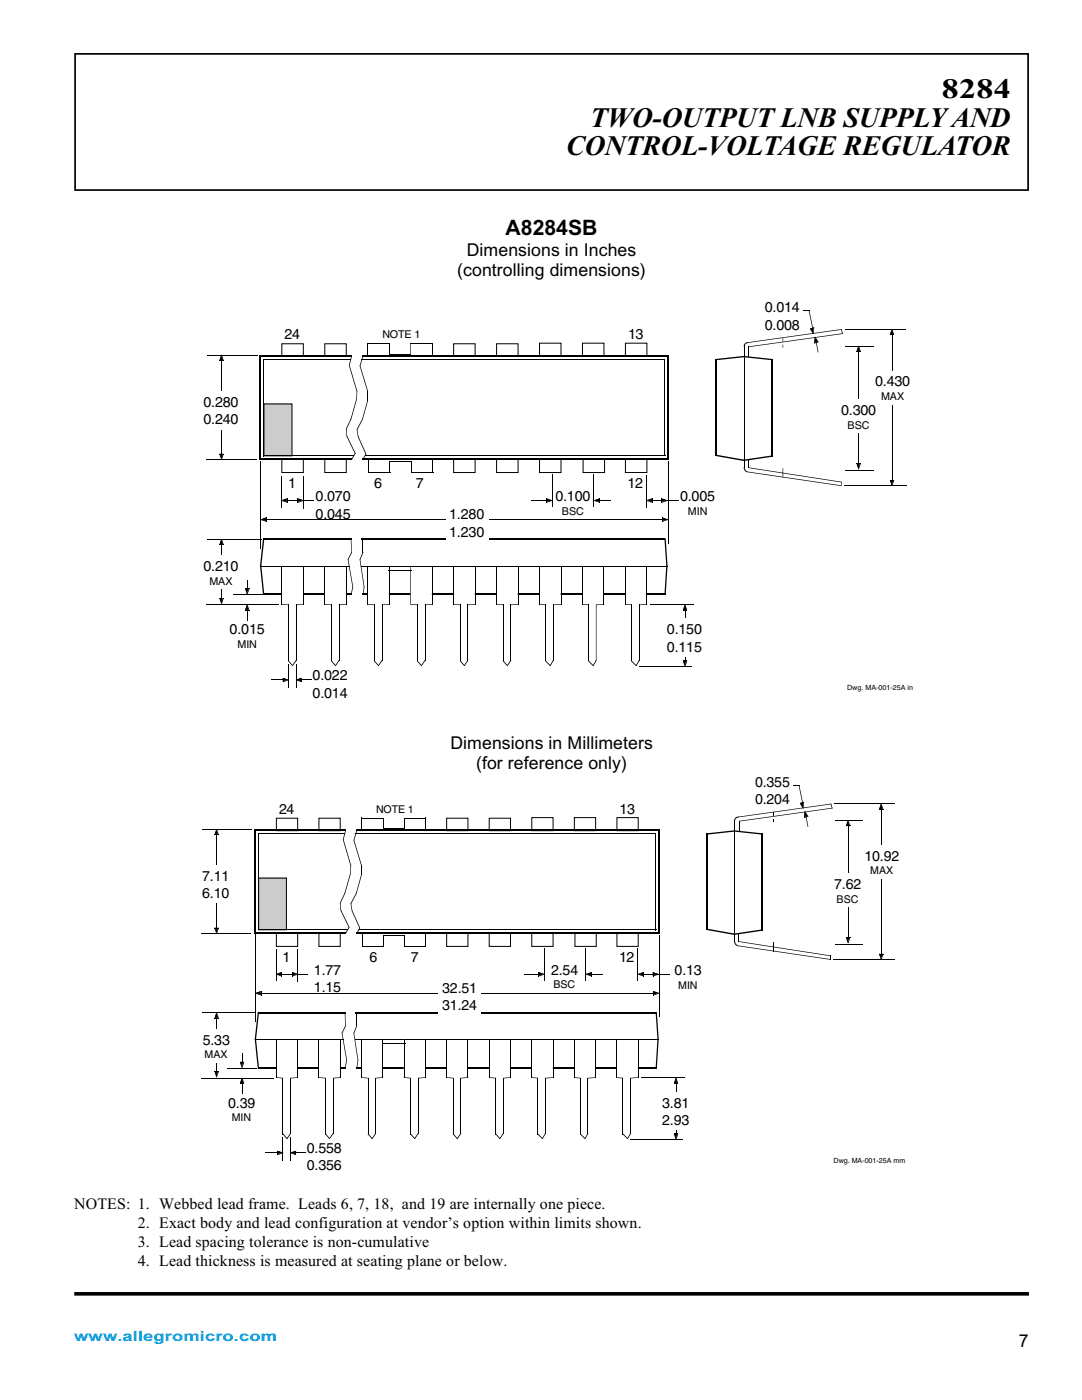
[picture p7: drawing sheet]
<svg xmlns="http://www.w3.org/2000/svg" width="216mm" height="279mm" viewBox="0 0 216 279" stroke-linecap="round" stroke-linejoin="round" font-family="sans-serif">
<path d="M15 10.8h190.1v27.1h-190.1z" fill="#fff" stroke="#000" stroke-width=".34"/>
<path d="M14.8 258.2h190.5" fill="none" stroke="#000" stroke-width=".72" stroke-linecap="butt"/>
<path d="M142.9 71.6v19.3M154 71.6v19.6" fill="none" stroke="#000" stroke-width=".24"/>
<path d="M148.5 69v24.4M149.4 69.1v2.2M168.8 69.1h5.6M171.3 70.1v22.5M168.8 93.8h5.6" fill="none" stroke="#000" stroke-width=".2"/>
<g fill="#000">
<path d="M142.8 71.6l5.7-.6v.3l-5.4 .6h-.3zM148.3 71l5.8 .6v.3l-5.8-.6zM156.2 68.8h.1v.6h-.1zM156.2 67.5h.1v.7h-.1zM160.2 62h1.3v.1h-1.3zM161.4 62h.1l.7 3.6h-.1zM161.6 65.6l.7 1zM161.6 65.6l.5-.1-.3 .2zM162 65.5l.5-.2-.4 .3zM162.3 65.3l.2 .2-.2 1.1h-.1zM162.6 67.2l.1 .2-.1 1.1h-.1zM162.6 67.2l.7 1.1z"/>
<path d="M162.8 68.3h.1l.4 2h-.1zM162.5 68.4l.4-.1-.3 .2zM162.8 68.3l.5-.1-.4 .2zM149.1 68.3l18.8-2.6v.1l-18.6 2.6zM167.8 65.7h.1l.3 .9h-.1zM149.4 69.1l18.8-2.6v.1l-18.7 2.7zM170.9 70.1h.5v.1h-.5zM171.3 69l.1 .1-.4 1.1h-.1zM171.3 70.1h.5v.1h-.5zM171.3 69h.1l.4 1.2h-.2zM142.9 90.8l5.6 .9v.3l-5.6-1zM149.1 94.1l18.7 2.8v.1l-18.7-2.8z"/>
<path d="M149.3 91.7h.1v1.7h-.1zM149.4 93.3l18.5 2.8v.2l-18.5-2.9zM148.3 91.7l5.8-.8v.3l-5.6 .8h-.2zM156.2 93.4h.1v1.1h-.1zM156.2 94.4h.1v.9h-.1zM167.8 96.1h.1v.9h-.1zM170.9 92.5h.1l.4 1.1h-.1zM170.9 92.5h.5v.1h-.5zM171.3 92.5h.5v.1h-.5zM171.6 92.5l.2 .1-.4 1h-.1z"/>
</g>
<g fill="#000">
<path d="M161.6 65.6l.7-.3-.1 1.2zM171.3 69l.3 1.1h-.7zM170.9 92.5h.7l-.3 1z"/>
<path d="M162.6 67.2l.6 1-.7 .2z" fill-rule="evenodd"/>
</g>
<path d="M167.1 79.7h8.6v6.7h-8.6z" fill-rule="evenodd" fill="#fff"/>
<path d="M149.3 68.4a.77 .77 0 0 0-.8 .7M168.7 65.8h12.1M178 66.8v29.1M148.5 93.3a.88 .88 0 0 0 .7 .9M168.4 96.9h12.4" fill="none" stroke="#000" stroke-width=".2"/>
<path d="M177.9 65.7l.4 1.1h-.7zM177.6 95.8h.7l-.4 1.1z" fill="#000"/>
<path d="M177.6 66.8h.5v.1h-.5zM177.9 65.7l.2 .1-.4 1.1h-.1zM177.9 66.8h.5v.1h-.5zM177.9 65.7h.2l.3 1.2h-.1zM177.6 95.8h.1l.4 1.2h-.2zM177.6 95.8h.5v.1h-.5zM177.9 95.8h.5v.1h-.5zM178.3 95.8l.1 .1-.3 1.1h-.2z" fill="#000"/>
<path d="M173.9 74h8.6v6.7h-8.6z" fill-rule="evenodd" fill="#fff"/>
<path d="M52.6 80.6h5.7v10.4h-5.7z" fill="#ccc"/>
<g fill="none" stroke="#000" stroke-width=".2">
<path d="M52.7 71.6v19.4M52.7 71.7h17.3M56.2 68.6h4.3v2.5h-4.3zM64.8 68.6h4.3v2.5h-4.3zM72.1 71.7h60.6M107.7 68.5h4.2v2.6h-4.2zM116.2 68.5h4.3v2.6h-4.3zM124.8 68.5h4.3v2.6h-4.3zM132.7 71.8v19.2M52 92v17.5M52.6 91h18M52.7 80.6h5.6v10.4h-5.6z"/>
<path d="M56.2 95v6.3M56.2 91.7h4.3v2.6h-4.3zM60.5 95v6.5M64.8 91.7h4.3v2.6h-4.3zM72.8 91h59.9M107.7 91.7h4.2v2.6h-4.2zM110.2 94.6v6.5M116.3 91.7h4.3v2.6h-4.3zM118.5 94.6v6.5M124.8 91.7h4.3v2.6h-4.3zM133.4 92.1v16.4M41.3 107.6h10.8"/>
<path d="M46.4 118.7h6M52 113h17.9M72 113h61.2M41.2 120.7h14.5M127.6 133h10.5M129.7 120.6h8.7"/>
</g>
<path d="M51.8 71h18.4M51.9 70.9v20.8M72.2 71h61.2M133.3 70.9v20.8M51.8 91.6h18.4M72.4 91.6h61M52.5 107.6h17.6M52.5 118.6h17.6M72.1 107.6h60.6M72.2 118.6h60.6" fill="none" stroke="#000" stroke-width=".24"/>
<path d="M51.9 112.8h.2l.6 6h-.2zM52.5 107.5h.2v.2l-.6 5.3h-.2zM132.6 107.5h.2l.4 5.4h-.2zM133 112.8h.2v.2l-.4 5.8h-.2z" fill="#000"/>
<path d="M56.2 112.9h4.3v7.6l-1.5 .2v11l-.7 1.1-.8-1v-11.1l-1.3-.2z" fill-rule="evenodd" fill="#fff"/>
<path d="M56.2 113h4.4M56.2 112.9v7.8M60.5 112.9v7.8M57.5 120.7v11.3M59.1 120.7v11.1" fill="none" stroke="#000" stroke-width=".2"/>
<path d="M60.5 112.9l.1 .1zM56.2 120.5l1.4 .2v.1l-1.4-.1zM57.5 131.8l.9 1.1zM59 131.7l.2 .1-.9 1.1zM59 120.7l1.6-.2v.2l-1.4 .1z" fill="#000"/>
<path d="M107.6 112.9h4.3v7.6l-1.6 .2v11l-.6 1.1-.9-1v-11.1l-1.2-.2z" fill-rule="evenodd" fill="#fff"/>
<path d="M107.6 113h4.4M107.7 112.9v7.8M111.9 112.9v7.8M108.8 120.7v11.3M110.4 120.7v11.1" fill="none" stroke="#000" stroke-width=".2"/>
<path d="M111.9 112.9l.1 .1zM107.6 120.5l1.3 .2v.1l-1.3-.1zM108.8 131.8l1.1 1.1zM110.3 131.7l.2 .1-.8 1.1zM110.3 120.7l1.7-.2v.2l-1.5 .1z" fill="#000"/>
<path d="M116.2 112.9h4.3v7.6l-1.6 .2v11l-.6 1.1-.9-1v-11.1l-1.2-.2z" fill-rule="evenodd" fill="#fff"/>
<path d="M116.2 113h4.4M116.2 112.9v7.8M120.5 112.9v7.8M117.4 120.7v11.3M119 120.7v11.1" fill="none" stroke="#000" stroke-width=".2"/>
<path d="M120.5 112.9l.1 .1zM116.2 120.5l1.3 .2v.1l-1.3-.1zM117.4 131.8l1 1.1zM118.9 131.7l.1 .1-.7 1.1zM118.9 120.7l1.7-.2v.2l-1.6 .1z" fill="#000"/>
<path d="M73.3 112.9h4.3v7.6l-1.4 .2v11l-.7 1.1-.9-1v-11.1l-1.3-.2z" fill-rule="evenodd" fill="#fff"/>
<path d="M73.3 113h4.4M73.4 112.9v7.8M77.7 112.9v7.8M74.7 120.7v11.3M76.2 120.7v11.1" fill="none" stroke="#000" stroke-width=".2"/>
<path d="M77.6 112.9l.1 .1zM73.3 120.5l1.4 .2v.1l-1.4-.1zM74.6 131.8l1 1.1zM76.2 131.7l.1 .1-.8 1.1zM76.2 120.7l1.5-.2v.2l-1.4 .1z" fill="#000"/>
<path d="M64.7 112.9h4.3v7.6l-1.4 .2v11l-.7 1.1-.8-1v-11.1l-1.4-.2z" fill-rule="evenodd" fill="#fff"/>
<path d="M64.7 113h4.5M64.8 112.9v7.8M69.1 112.9v7.8M66.1 120.7v11.3M67.7 120.7v11.1" fill="none" stroke="#000" stroke-width=".2"/>
<path d="M69 112.9l.2 .1zM64.7 120.5l1.5 .2v.1l-1.5-.1zM66.1 131.8l.9 1.1zM67.6 131.7l.1 .1-.8 1.1zM67.6 120.7l1.6-.2v.2l-1.5 .1z" fill="#000"/>
<path d="M99 112.9h4.3v7.6l-1.4 .2v11l-.7 1.1-.9-1v-11.1l-1.3-.2z" fill-rule="evenodd" fill="#fff"/>
<path d="M99 113h4.4M99.1 112.9v7.8M103.4 112.9v7.8M100.4 120.7v11.3M101.9 120.7v11.1" fill="none" stroke="#000" stroke-width=".2"/>
<path d="M103.3 112.9l.1 .1zM99 120.5l1.5 .2v.1l-1.5-.1zM100.3 131.8l1 1.1zM101.9 131.7l.1 .1-.8 1.1zM101.9 120.7l1.5-.2v.2l-1.4 .1z" fill="#000"/>
<path d="M81.9 112.9h4.3v7.6l-1.5 .2v11l-.7 1.1-.8-1v-11.1l-1.3-.2z" fill-rule="evenodd" fill="#fff"/>
<path d="M77.5 113.8h4.7M81.9 113h4.4M81.9 112.9v7.8M86.2 112.9v7.8M83.3 120.7v11.3M84.8 120.7v11.1" fill="none" stroke="#000" stroke-width=".2"/>
<path d="M86.2 112.9l.1 .1zM81.9 120.5l1.4 .2v.1l-1.4-.1zM83.2 131.8l.9 1.1zM84.7 131.7l.2 .1-.9 1.1zM84.7 120.7l1.6-.2v.2l-1.4 .1z" fill="#000"/>
<path d="M124.7 112.9h4.3v7.6l-1.5 .2v11l-.6 1.1-1-1v-11.1l-1.2-.2z" fill-rule="evenodd" fill="#fff"/>
<path d="M124.7 113h4.4M124.8 112.9v7.8M129.1 112.9v7.8M57.5 132.7v4.6M59.1 132.7v4.6M126 120.7v11.3M127.5 120.7v11.1" fill="none" stroke="#000" stroke-width=".2"/>
<path d="M129 112.9l.1 .1zM124.7 120.5l1.3 .2v.1l-1.3-.1zM125.9 131.8l1.1 1.1zM127.5 131.7l.1 .1-.7 1.1zM127.5 120.7l1.6-.2v.2l-1.5 .1z" fill="#000"/>
<path d="M124.7 94.4h4.7v4.1h-4.7z" fill-rule="evenodd" fill="#fff"/>
<g fill="none" stroke="#000" stroke-width=".2">
<path d="M41.3 70.9h10M44.2 71.9v18.8M41.2 91.7h10M57.3 99.9h2.2M60.6 99.9h2M129 94.7v6.6M130.1 99.9h2M132.8 99.9h2.6M44.2 108.6v10.9M49.3 121.7v2.2M54 135.7h2.5M60.1 135.7h2.1"/>
<path d="M136.7 121.7v10.3"/>
</g>
<g fill="#000">
<path d="M44.2 70.8l.3 1.1h-.7zM43.8 90.6h.7l-.3 1zM56.2 99.8l1.1-.3v.7zM59.4 99.5l1.1 .3-1.1 .4zM129 99.8l1.1-.3v.7zM132 99.5l1.1 .3-1.1 .4zM44.2 107.6l.3 1h-.7zM48.9 117.4h.7l-.3 1.1zM43.8 119.3h.7l-.3 1.1zM49.3 120.7l.3 1h-.7zM56.4 135.3l1.1 .3-1.1 .4zM59 135.6l1.1-.3v.7z"/>
<path d="M136.6 120.7l.4 1h-.7zM136.3 131.8h.7l-.4 1.1z"/>
</g>
<g fill="#000">
<path d="M43.8 71.9h.5v.1h-.5zM44.2 70.8l.1 .1-.4 1.1h-.1zM44.2 71.9h.4v.1h-.4zM44.2 70.8h.1l.3 1.2h-.1zM43.8 90.6h.1l.4 1.1h-.1zM43.8 90.6h.5v.1h-.5zM44.2 90.6h.4v.1h-.4zM44.5 90.6l.1 .1-.3 1h-.1zM56.2 99.8l1.2 .4v.1l-1.2-.3zM57.3 99.8h.1v.5h-.1zM57.3 99.5h.1v.5h-.1zM56.2 99.8l1.2-.3v.1l-1.1 .4z"/>
<path d="M59.4 99.8h.1v.5h-.1zM59.4 99.5h.1v.5h-.1zM59.4 99.5l1.2 .3v.2l-1.2-.4zM59.4 100.2l1.2-.4v.2l-1.1 .3zM129 99.8l1.2 .4v.1l-1.2-.3zM130.1 99.8h.1v.5h-.1zM130.1 99.5h.1v.5h-.1zM129 99.8l1.2-.3v.1l-1.1 .4zM132 99.8h.1v.5h-.1zM132 99.5h.1v.5h-.1zM132 99.5l1.2 .3v.2l-1.2-.4zM132 100.2l1.2-.4v.2l-1.1 .3z"/>
<path d="M43.8 108.6h.5v.2h-.5zM43.8 119.3h.1l.4 1.2h-.1zM43.8 119.3h.5v.2h-.5zM44.2 107.6l.1 .1-.4 1.1h-.1zM44.2 108.6h.4v.2h-.4zM44.2 107.6h.1l.3 1.2h-.1zM44.2 119.3h.4v.2h-.4zM44.5 119.3l.1 .2-.3 1h-.1zM48.9 117.4h.1l.4 1.2h-.1zM48.9 117.4h.5v.2h-.5zM49.3 115.8h.1v1.8h-.1zM49.3 117.4h.5v.2h-.5z"/>
<path d="M49.6 117.4l.2 .2-.4 1h-.1zM48.9 121.7h.5v.1h-.5zM49.3 120.7l.1 .1-.4 1h-.1zM49.3 121.7h.5v.1h-.5zM49.3 120.7h.1l.4 1.1h-.2zM56.4 135.3l1.2 .3v.2l-1.2-.4zM56.4 135.3h.1v.5h-.1zM56.4 135.6h.1v.5h-.1zM56.4 136l1.2-.4v.2l-1.1 .3zM59 135.6l1.2 .4v.1l-1.2-.3zM60.1 135.6h.1v.5h-.1zM60.1 135.3h.1v.5h-.1z"/>
<path d="M59 135.6l1.2-.3v.1l-1 .4zM136.3 121.7h.5v.1h-.5zM136.3 131.8h.1l.4 1.2h-.2zM136.3 131.8h.5v.2h-.5zM136.6 120.7l.2 .1-.4 1h-.1zM136.6 121.7h.5v.1h-.5zM136.6 120.7h.2l.3 1.1h-.1zM136.6 131.8h.5v.2h-.5zM137 131.8l.1 .2-.3 1h-.2z"/>
</g>
<g fill="#fff">
<path d="M39.9 78.1h8.5v7.6h-8.5z" fill-rule="evenodd"/>
<path d="M39.9 110.9h8.5v6.7h-8.5z" fill-rule="evenodd"/>
<path d="M132.4 123.5h8.5v7.6h-8.5z" fill-rule="evenodd"/>
</g>
<path d="M106.1 99.9h3M119.6 99.9h2.3M53.1 103.7h79.1" fill="none" stroke="#000" stroke-width=".2"/>
<path d="M109 99.5l1.1 .3-1.1 .4zM118.5 99.8l1.1-.3v.7zM52 103.6l1.1-.3v.7zM132.1 103.3l1.1 .3-1.1 .4z" fill="#000"/>
<g fill="#000">
<path d="M109 99.5l1.2 .3v.2l-1.2-.4zM109 99.5h.1v.5h-.1zM109 99.8h.1v.5h-.1zM109 100.2l1.2-.4v.2l-1.1 .3zM118.5 99.8l1.2 .4v.1l-1.2-.3zM119.6 99.8h.1v.5h-.1zM119.6 99.5h.1v.5h-.1zM118.5 99.8l1.2-.3v.1l-1 .4zM52 103.6l1.2 .4v.1l-1.2-.3zM53.1 103.6h.1v.5h-.1zM53.1 103.3h.1v.5h-.1zM52 103.6l1.2-.3v.1l-1.1 .4z"/>
<path d="M132.1 103.6h.1v.5h-.1zM132.1 103.3h.1v.5h-.1zM132.1 103.3l1.2 .3v.2l-1.2-.4zM132.1 104l1.2-.4v.2l-1.1 .3z"/>
</g>
<path d="M88.9 100.6h8.6v7.6h-8.6z" fill-rule="evenodd" fill="#fff"/>
<path d="M90.5 68.6h4.3v2.5h-4.3zM99.1 68.6h4.3v2.5h-4.3zM90.5 91.7h4.3v2.6h-4.3zM99.1 91.7h4.3v2.6h-4.3z" fill="none" stroke="#000" stroke-width=".2"/>
<path d="M90.5 112.9h4.2v7.6l-1.4 .2v11l-.7 1.1-.8-1v-11.1l-1.3-.2z" fill-rule="evenodd" fill="#fff"/>
<g fill="none" stroke="#000" stroke-width=".2">
<path d="M73.3 68.6h4.5M73.3 71.1h13M73.4 68.5v2.7M77.7 70.7h4.3M77.8 68.5v2.3M81.9 68.6h4.4M81.9 68.5v2.3M86.2 68.5v2.7M73.4 94.3h4.4M73.4 91.7h13M73.5 91.6v2.8M77.7 92.2h4.4"/>
<path d="M77.8 92.1v2.3M82 94.3h4.4M82.1 92.1v2.3M86.4 91.6v2.8M72.4 107.6v2.7M90.5 113h4.4M90.5 112.9v7.8M94.8 112.9v7.8M91.8 120.7v11.3M93.4 120.7v11.1M146.6 163.7v24.3M147.5 163.8v2.2"/>
<path d="M166.7 163.8h5.5M169.2 164.8v22.4M166.7 188.4h5.5"/>
</g>
<g fill="#000">
<path d="M69.6 72.8h.1l1.6 5.4h-.1zM70.1 71l.1 .2-.5 1.7h-.1zM71.1 79.7l.1 .1-1.1 3.9h-.1zM71.2 78.1l.1 .1-.1 1.6h-.1zM71.8 72.9h.1l1.5 5.3h-.1zM72.4 71l.1 .2-.6 1.9h-.1zM73.3 78.1h.1v1.9h-.1zM73.3 79.8l.1 .2-1 3.8h-.2zM86.2 71l.1 .2zM69 85.6h.2l.1 1.5h-.1zM69.2 87h.1l1.6 3.6h-.1zM70 83.5l.1 .2-.9 2h-.2z"/>
<path d="M70.8 90.4l.1 .2-.8 1.1zM71.2 85.7h.1l.2 1.5h-.1zM71.4 87.1h.1l1.6 3.6h-.1zM72.2 83.7l.2 .1-1.1 2h-.1zM73 90.6l.1 .1-.7 1zM86.3 91.6l.1 .1zM69.4 111.6h.1l1 5.6h-.2zM70 107.6h.1l.1 2.7h-.1zM70.1 110.2l.1 .1-.7 1.4h-.1zM70.3 117.1l.2 .1-.4 1.6h-.1zM71.8 111.6h.1l.8 5.6h-.1zM72.4 110.2l.1 .1-.6 1.4h-.1z"/>
<path d="M72.6 117.1l.1 .1-.2 1.6h-.1zM94.7 112.9l.2 .1zM90.5 120.5l1.4 .2v.1l-1.4-.1zM91.8 131.8l.9 1.1zM93.3 131.7l.1 .1-.8 1.1zM93.3 120.7l1.6-.2v.2l-1.5 .1zM158.2 156.7h1.3v.1h-1.3zM159.4 156.7h.1l.7 3.6h-.1zM141 166.3l5.6-.6v.3l-5.4 .6h-.2zM146.4 165.7l5.8 .6v.3l-5.8-.6zM154.2 163.5h.1v.6h-.1zM154.2 162.2h.1v.7h-.1z"/>
<path d="M159.6 160.3l.7 1zM159.6 160.3l.5-.1-.4 .2zM160 160.2l.4-.2-.3 .3zM160.3 160l.1 .2-.1 1.1h-.1zM160.6 161.9l.1 .2-.1 1.1h-.2zM160.6 161.9l.7 1.1zM160.8 163h.1l.4 2h-.1zM160.4 163.1l.5-.1-.3 .2zM160.8 163l.5-.1-.4 .2zM147.2 163l18.7-2.6v.1l-18.5 2.6zM165.8 160.4h.1l.2 .9h-.1zM147.5 163.8l18.6-2.6v.1l-18.5 2.6z"/>
<path d="M168.8 164.8h.5v.1h-.5zM169.2 163.7l.1 .1-.4 1.1h-.1zM169.2 164.8h.4v.1h-.4zM169.2 163.7h.1l.3 1.2h-.1zM141.1 185.4l5.5 .9v.3l-5.5-1zM147.2 188.7l18.6 2.7v.1l-18.6-2.7zM147.4 186.3h.1v1.7h-.1zM147.5 187.9l18.4 2.8v.1l-18.4-2.8zM146.4 186.3l5.8-.8v.2l-5.6 .9h-.2zM154.2 188h.1v1.1h-.1zM154.2 188.9h.1v1h-.1zM165.8 190.7h.1v.8h-.1z"/>
<path d="M168.8 187h.1l.4 1.2h-.1zM168.8 187h.5v.2h-.5zM169.2 187h.4v.2h-.4zM169.5 187l.1 .2-.3 1h-.1z"/>
</g>
<path d="M141.1 166.3v19.2M152.1 166.3v19.4" fill="none" stroke="#000" stroke-width=".24"/>
<path d="M159.6 160.3l.7-.3-.1 1.2zM160.6 161.9l.6 1-.8 .2zM169.2 163.7l.3 1.1h-.7zM168.8 187h.7l-.3 1.1z" fill="#000"/>
<path d="M165.8 174.4h6.9v6.6h-6.9z" fill-rule="evenodd" fill="#fff"/>
<path d="M147.3 163.1a.77 .77 0 0 0-.7 .7M166.6 160.5h12M175.8 161.5v29M146.6 187.9a.87 .87 0 0 0 .6 .8M166.3 191.5h12.3" fill="none" stroke="#000" stroke-width=".2"/>
<path d="M175.8 160.4l.3 1.1h-.7zM175.4 190.4h.7l-.3 1z" fill="#000"/>
<path d="M175.4 161.5h.5v.1h-.5zM175.8 160.4l.1 .1-.4 1.1h-.1zM175.8 161.5h.5v.1h-.5zM175.8 160.4h.1l.4 1.2h-.2zM175.4 190.4h.1l.4 1.1h-.1zM175.4 190.4h.5v.1h-.5zM175.8 190.4h.5v.1h-.5zM176.1 190.4l.2 .1-.4 1h-.1z" fill="#000"/>
<path d="M171.8 168.7h8.5v6.6h-8.5z" fill-rule="evenodd" fill="#fff"/>
<path d="M51.6 175.2h5.6v10.4h-5.6z" fill="#ccc"/>
<g fill="none" stroke="#000" stroke-width=".2">
<path d="M51.6 175.3h5.6v10.3h-5.6zM51.6 166.3v19.3M51.7 166.4h17.1M55.1 163.3h4.3v2.5h-4.3zM63.6 163.3h4.3v2.5h-4.3zM70.9 166.4h60.1M106.1 163.2h4.3v2.6h-4.3zM114.6 163.2h4.3v2.6h-4.3zM123.1 163.2h4.2v2.6h-4.2zM130.9 166.4v19.2M50.9 186.6v17.4M51.6 185.6h17.8"/>
<path d="M55.1 186.3h4.3v2.6h-4.3zM55.1 189.5v6.3M59.4 189.5v6.5M63.6 186.3h4.3v2.6h-4.3zM71.6 185.6h59.4M106.1 186.3h4.3v2.6h-4.3zM108.6 189.2v6.5M114.7 186.3h4.3v2.6h-4.3zM116.9 189.2v6.5M123.1 186.3h4.2v2.6h-4.2zM131.6 186.7v16.3M40.2 215.2h14.4"/>
<path d="M40.3 202.1h10.8M45.4 213.2h5.9M51 207.5h17.7M70.8 207.5h60.6M128 215h8.6M125.9 227.4h10.4"/>
</g>
<path d="M50.7 165.7h18.3M50.8 165.6v20.7M71 165.7h60.7M131.5 165.6v20.7M50.7 186.2h18.3M71.1 186.2h60.6M51.4 202.1h17.5M51.4 213.1h17.5M70.9 202.1h60.1M71 213.1h60.1" fill="none" stroke="#000" stroke-width=".24"/>
<path d="M50.8 207.3h.3l.6 5.9h-.3zM51.4 202h.3v.2l-.6 5.3h-.3zM130.8 202h.3l.3 5.4h-.2zM131.2 207.3h.2v.2l-.3 5.7h-.3z" fill="#000"/>
<path d="M55.1 207.4h4.2v7.6l-1.4 .1v11l-.7 1.1-.8-1v-11.1l-1.3-.1z" fill-rule="evenodd" fill="#fff"/>
<path d="M55.1 207.5h4.4M55.1 207.4v7.7M56.4 215.1v11.3M58 215.1v11.1M59.4 207.4v7.7" fill="none" stroke="#000" stroke-width=".2"/>
<path d="M55.1 215l1.4 .1v.1l-1.4-.1zM57.9 215.1l1.6-.1v.1l-1.5 .1zM59.3 207.4l.2 .1zM56.4 226.2l.9 1.1zM57.9 226.1l.1 .1-.8 1.1z" fill="#000"/>
<path d="M106.1 207.4h4.2v7.6l-1.5 .1v11l-.6 1.1-1-1v-11.1l-1.1-.1z" fill-rule="evenodd" fill="#fff"/>
<path d="M106.1 207.5h4.3M106.1 207.4v7.7M107.3 215.1v11.3M108.8 215.1v11.1M110.4 207.4v7.7" fill="none" stroke="#000" stroke-width=".2"/>
<path d="M106.1 215l1.3 .1v.1l-1.3-.1zM108.8 215.1l1.6-.1v.1l-1.5 .1zM110.3 207.4l.1 .1zM107.2 226.2l1.1 1.1zM108.8 226.1l.1 .1-.7 1.1z" fill="#000"/>
<path d="M114.6 207.4h4.2v7.6l-1.5 .1v11l-.6 1.1-1-1v-11.1l-1.1-.1z" fill-rule="evenodd" fill="#fff"/>
<path d="M114.6 207.5h4.3M114.6 207.4v7.7M115.8 215.1v11.3M117.3 215.1v11.1M118.9 207.4v7.7" fill="none" stroke="#000" stroke-width=".2"/>
<path d="M114.6 215l1.2 .1v.1l-1.2-.1zM117.3 215.1l1.6-.1v.1l-1.5 .1zM118.8 207.4l.1 .1zM115.7 226.2l1.1 1.1zM117.3 226.1l.1 .1-.7 1.1z" fill="#000"/>
<path d="M72.1 207.4h4.2v7.6l-1.4 .1v11l-.7 1.1-.8-1v-11.1l-1.3-.1z" fill-rule="evenodd" fill="#fff"/>
<path d="M72.1 207.5h4.3M72.1 207.4v7.7M73.4 215.1v11.3M75 215.1v11.1M76.4 207.4v7.7" fill="none" stroke="#000" stroke-width=".2"/>
<path d="M72.1 215l1.4 .1v.1l-1.4-.1zM74.9 215.1l1.5-.1v.1l-1.4 .1zM76.3 207.4l.1 .1zM73.4 226.2l.9 1.1zM74.9 226.1l.1 .1-.8 1.1z" fill="#000"/>
<path d="M63.6 207.4h4.2v7.6l-1.4 .1v11l-.7 1.1-.8-1v-11.1l-1.3-.1z" fill-rule="evenodd" fill="#fff"/>
<path d="M63.6 207.5h4.3M63.6 207.4v7.7M64.9 215.1v11.3M66.5 215.1v11.1M67.9 207.4v7.7" fill="none" stroke="#000" stroke-width=".2"/>
<path d="M63.6 215l1.4 .1v.1l-1.4-.1zM66.4 215.1l1.5-.1v.1l-1.4 .1zM67.8 207.4l.1 .1zM64.9 226.2l.9 1.1zM66.4 226.1l.1 .1-.8 1.1z" fill="#000"/>
<path d="M97.6 207.4h4.2v7.6l-1.4 .1v11l-.7 1.1-.8-1v-11.1l-1.3-.1z" fill-rule="evenodd" fill="#fff"/>
<path d="M97.6 207.5h4.3M97.6 207.4v7.7M98.9 215.1v11.3M100.5 215.1v11.1M101.9 207.4v7.7" fill="none" stroke="#000" stroke-width=".2"/>
<path d="M97.6 215l1.4 .1v.1l-1.4-.1zM100.4 215.1l1.5-.1v.1l-1.4 .1zM101.8 207.4l.1 .1zM98.9 226.2l.9 1.1zM100.4 226.1l.1 .1-.8 1.1z" fill="#000"/>
<path d="M80.6 207.4h4.2v7.6l-1.4 .1v11l-.7 1.1-.8-1v-11.1l-1.3-.1z" fill-rule="evenodd" fill="#fff"/>
<path d="M76.2 208.3h4.7M80.6 207.5h4.3M80.6 207.4v7.7M81.9 215.1v11.3M83.5 215.1v11.1M84.9 207.4v7.7" fill="none" stroke="#000" stroke-width=".2"/>
<path d="M80.6 215l1.4 .1v.1l-1.4-.1zM83.4 215.1l1.5-.1v.1l-1.4 .1zM84.8 207.4l.1 .1zM81.9 226.2l.9 1.1zM83.4 226.1l.1 .1-.8 1.1z" fill="#000"/>
<path d="M123 207.4h4.3v7.6l-1.5 .1v11l-.6 1.1-1-1v-11.1l-1.2-.1z" fill-rule="evenodd" fill="#fff"/>
<path d="M123 207.5h4.4M123.1 207.4v7.7M124.3 215.1v11.3M125.8 215.1v11.1M127.4 207.4v7.7M56.4 227.1v4.6M58 227.1v4.6" fill="none" stroke="#000" stroke-width=".2"/>
<path d="M123 215l1.3 .1v.1l-1.3-.1zM125.8 215.1l1.6-.1v.1l-1.5 .1zM127.3 207.4l.1 .1zM124.2 226.2l1.1 1.1zM125.8 226.1l.1 .1-.7 1.1z" fill="#000"/>
<path d="M123 188.9h4.6v4.2h-4.6z" fill-rule="evenodd" fill="#fff"/>
<g fill="none" stroke="#000" stroke-width=".2">
<path d="M40.3 165.5h10M43.2 166.6v18.7M40.2 186.3h9.9M56.2 194.4h2.2M59.5 194.4h2M127.2 189.3v6.5M128.4 194.4h2M131.1 194.4h2.6M43.2 203.1v10.8M48.3 216.2v2.1M134.9 216.2v10.2M53 230.1h2.4"/>
<path d="M59 230.1h2.1"/>
</g>
<g fill="#000">
<path d="M43.2 165.5l.3 1.1h-.7zM42.8 185.1h.7l-.3 1.1zM55.1 194.4l1.1-.4v.7zM58.3 194l1 .4-1 .3zM127.3 194.4l1.1-.4v.7zM130.2 194l1.1 .4-1.1 .3zM43.2 202.1l.3 1h-.7zM42.8 213.8h.7l-.3 1.1zM47.9 211.9h.7l-.4 1.1zM48.2 215.1l.4 1.1h-.7zM134.8 215.1l.4 1.1h-.7zM55.3 229.7l1.1 .3-1.1 .4z"/>
<path d="M57.9 230l1.1-.3v.7zM134.5 226.2h.7l-.4 1.1z"/>
</g>
<g fill="#000">
<path d="M42.8 166.6h.5v.1h-.5zM43.2 165.5l.1 .1-.4 1.1h-.1zM43.2 166.6h.4v.1h-.4zM43.2 165.5h.1l.3 1.2h-.1zM42.8 185.1h.1l.4 1.2h-.1zM42.8 185.1h.5v.2h-.5zM43.2 185.1h.4v.2h-.4zM43.5 185.1l.1 .2-.3 1h-.1zM55.1 194.4l1.2 .3v.2l-1.2-.4zM56.2 194.4h.1v.5h-.1zM56.2 194h.1v.5h-.1zM55.1 194.4l1.2-.4v.1l-1.1 .4z"/>
<path d="M58.3 194.4h.1v.5h-.1zM58.3 194h.1v.5h-.1zM58.3 194l1.2 .4v.1l-1.2-.4zM58.3 194.7l1.2-.3v.1l-1.1 .4zM127.3 194.4l1.2 .3v.2l-1.2-.4zM128.4 194.4h.1v.5h-.1zM128.4 194h.1v.5h-.1zM127.3 194.4l1.2-.4v.1l-1.1 .4zM130.2 194.4h.2v.5h-.2zM130.2 194h.2v.5h-.2zM130.2 194l1.2 .4v.1l-1.2-.4zM130.2 194.7l1.2-.3v.1l-1 .4z"/>
<path d="M42.8 203.1h.5v.2h-.5zM42.8 213.8h.1l.4 1.2h-.1zM42.8 213.8h.5v.1h-.5zM43.2 202.1l.1 .1-.4 1.1h-.1zM43.2 203.1h.4v.2h-.4zM43.2 202.1h.1l.3 1.2h-.1zM43.2 213.8h.4v.1h-.4zM43.5 213.8l.1 .1-.3 1.1h-.1zM47.9 211.9h.1l.4 1.2h-.2zM47.9 211.9h.5v.1h-.5zM47.9 216.2h.5v.1h-.5zM48.2 210.3h.2v1.7h-.2z"/>
<path d="M48.2 211.9h.5v.1h-.5zM48.2 215.1l.2 .1-.4 1.1h-.1zM48.2 216.2h.5v.1h-.5zM48.2 215.1h.2l.3 1.2h-.1zM48.6 211.9l.1 .1-.3 1.1h-.2zM134.5 216.2h.5v.1h-.5zM134.8 215.1l.2 .1-.4 1.1h-.1zM134.8 216.2h.5v.1h-.5zM134.8 215.1h.2l.3 1.2h-.1zM55.3 229.7l1.2 .3v.1l-1.2-.3zM55.3 229.7h.1v.4h-.1zM55.3 230h.1v.5h-.1z"/>
<path d="M55.3 230.4l1.2-.4v.1l-1.1 .4zM57.9 230l1.2 .4v.1l-1.2-.4zM59 230h.1v.5h-.1zM59 229.7h.1v.4h-.1zM57.9 230l1.2-.3v.1l-1.1 .3zM134.5 226.2h.1l.4 1.2h-.2zM134.5 226.2h.5v.2h-.5zM134.8 226.2h.5v.2h-.5zM135.2 226.2l.1 .2-.3 1h-.2z"/>
</g>
<g fill="#fff">
<path d="M39.6 172.7h7v7.6h-7z" fill-rule="evenodd"/>
<path d="M39.8 205.4h6.9v6.6h-6.9z" fill-rule="evenodd"/>
<path d="M131.4 217.9h7v7.6h-7z" fill-rule="evenodd"/>
</g>
<path d="M52 198.2h78.5M104.5 194.4h3.1M118 194.4h2.2" fill="none" stroke="#000" stroke-width=".2"/>
<path d="M51 198.2l1-.4v.7zM107.5 194l1 .4-1 .3zM116.9 194.4l1.1-.4v.7zM130.4 197.8l1 .4-1 .3z" fill="#000"/>
<g fill="#000">
<path d="M51 198.2l1.1 .3v.1l-1.1-.3zM52 198.2h.1v.4h-.1zM52 197.8h.1v.5h-.1zM51 198.2l1.1-.4v.1l-1 .4zM107.5 194l1.2 .4v.1l-1.2-.4zM107.5 194h.1v.5h-.1zM107.5 194.4h.1v.5h-.1zM107.5 194.7l1.2-.3v.1l-1.1 .4zM116.9 194.4l1.2 .3v.2l-1.2-.4zM118 194.4h.1v.5h-.1zM118 194h.1v.5h-.1zM116.9 194.4l1.2-.4v.1l-1.1 .4z"/>
<path d="M130.4 198.2h.1v.4h-.1zM130.4 197.8h.1v.5h-.1zM130.4 197.8l1.1 .4v.1l-1.1-.4zM130.4 198.5l1.1-.3v.1l-1 .3z"/>
</g>
<path d="M87.5 195.1h8.5v7.6h-8.5z" fill-rule="evenodd" fill="#fff"/>
<path d="M89.1 163.3h4.3v2.5h-4.3zM97.6 163.3h4.3v2.5h-4.3zM89.1 186.3h4.3v2.6h-4.3zM97.6 186.3h4.3v2.6h-4.3z" fill="none" stroke="#000" stroke-width=".2"/>
<path d="M89.1 207.4h4.2v7.6l-1.4 .1v11l-.7 1.1-.8-1v-11.1l-1.3-.1z" fill-rule="evenodd" fill="#fff"/>
<g fill="none" stroke="#000" stroke-width=".2">
<path d="M72.1 163.3h4.5M72.1 165.8h12.8M72.1 163.2v2.6M76.4 165.4h4.3M76.5 163.2v2.3M80.6 163.3h4.3M80.6 163.2v2.3M84.9 163.2v2.6M72.2 188.9h4.4M72.2 186.3h12.9M72.3 186.2v2.7M76.4 186.7h4.4"/>
<path d="M76.5 186.7v2.2M80.7 188.9h4.4M80.8 186.7v2.2M85 186.2v2.7M71.2 202.1v2.7M89.1 207.5h4.3M89.1 207.4v7.7M90.4 215.1v11.3M92 215.1v11.1M93.4 207.4v7.7"/>
</g>
<g fill="#000">
<path d="M68.4 167.5h.1l1.6 5.3h-.1zM68.8 178.2l.1 .1-1 2h-.1zM68.9 165.7l.1 .1-.5 1.8h-.1zM69.8 174.4l.2 .1-1.1 3.8h-.1zM70 172.7l.1 .1-.1 1.7h-.2zM70.5 167.6h.2l1.5 5.2h-.1zM71 178.3l.1 .1-1 2h-.1zM71.1 165.7l.2 .1-.6 1.9h-.2zM72.1 172.7h.1v1.9h-.1zM72.1 174.5l.1 .1-1.1 3.8h-.1zM84.8 165.7l.1 .1zM67.8 180.2h.1l.2 1.5h-.2z"/>
<path d="M67.9 181.6h.2l1.6 3.5h-.1zM69.6 185l.1 .1-.8 1.2zM70 180.3h.1l.2 1.5h-.1zM70.2 181.7h.1l1.5 3.6h-.1zM71.7 185.1l.1 .2-.7 1zM84.9 186.2l.2 .1zM68.2 206.1h.1l.9 5.6h-.1zM68.8 202.1h.1l.1 2.7h-.1zM68.9 204.7l.1 .1-.7 1.4h-.1zM69.1 211.6l.1 .1-.3 1.5h-.1zM70.5 206.1h.2l.8 5.6h-.1zM71.1 204.7l.2 .1-.6 1.4h-.2z"/>
<path d="M71.4 211.6l.1 .1-.2 1.5h-.2zM89.1 215l1.4 .1v.1l-1.4-.1zM91.9 215.1l1.5-.1v.1l-1.4 .1zM93.3 207.4l.1 .1zM90.4 226.2l.9 1.1zM91.9 226.1l.1 .1-.8 1.1z"/>
</g>
<g font-size="5.6">
<text x="188" y="19.6">8284</text>
<text x="117.8" y="25.3">TWO-OUTPUT LNB SUPPLY AND</text>
<text x="112.9" y="30.9">CONTROL-VOLTAGE REGULATOR</text>
</g>
<text font-size="4.2" x="100.9" y="46.9">A8284SB</text>
<g font-size="3.5">
<text x="93.1" y="51.1">Dimensions in Inches</text>
<text x="91.2" y="55">(controlling dimensions)</text>
<text x="89.9" y="149.6">Dimensions in Millimeters</text>
<text x="95" y="153.5">(for reference only)</text>
<text x="203.3" y="268.8">7</text>
</g>
<g font-size="3.2">
<text x="14.8" y="241.3">NOTES: 1. Webbed lead frame. Leads 6, 7, 18, and 19 are internally one piece.</text>
<text x="27.5" y="245.1">2. Exact body and lead configuration at vendor’s option within limits shown.</text>
<text x="27.5" y="248.9">3. Lead spacing tolerance is non-cumulative</text>
<text x="27.5" y="252.7">4. Lead thickness is measured at seating plane or below.</text>
</g>
<g font-size="2.9">
<text x="152.6" y="62.4">0.014</text>
<text x="152.6" y="65.8">0.008</text>
<text x="56.8" y="67.7">24</text>
<text x="125.3" y="67.7">13</text>
<text x="174.6" y="77.1">0.430</text>
<text x="40.6" y="81.2">0.280</text>
<text x="167.8" y="82.8">0.300</text>
<text x="40.6" y="84.6">0.240</text>
<text x="57.5" y="97.5">1</text>
<text x="63" y="100.1">0.070</text>
<text x="74.6" y="97.5">6</text>
<text x="83" y="97.5">7</text>
<text x="110.8" y="100">0.100</text>
<text x="125.2" y="97.5">12</text>
<text x="135.7" y="100.1">0.005</text>
<text x="63" y="103.5">0.045</text>
<text x="89.6" y="103.6">1.280</text>
<text x="89.6" y="107.1">1.230</text>
<text x="40.6" y="114">0.210</text>
<text x="45.8" y="126.6">0.015</text>
<text x="133.1" y="126.6">0.150</text>
<text x="133.1" y="130.1">0.115</text>
<text x="62.4" y="135.8">0.022</text>
<text x="62.4" y="139.2">0.014</text>
</g>
<g font-size="2.8">
<text x="150.7" y="157.1">0.355</text>
<text x="150.7" y="160.5">0.204</text>
<text x="55.7" y="162.4">24</text>
<text x="123.6" y="162.4">13</text>
<text x="172.5" y="171.8">10.92</text>
<text x="40.3" y="175.8">7.11</text>
<text x="40.3" y="179.2">6.10</text>
<text x="166.5" y="177.4">7.62</text>
<text x="56.4" y="192">1</text>
<text x="62.6" y="194.6">1.77</text>
<text x="73.7" y="192">6</text>
<text x="82" y="192">7</text>
<text x="110" y="194.5">2.54</text>
<text x="123.5" y="192">12</text>
<text x="134.6" y="194.6">0.13</text>
<text x="62.6" y="198.1">1.15</text>
<text x="88.2" y="198.2">32.51</text>
<text x="88.2" y="201.6">31.24</text>
<text x="40.5" y="208.5">5.33</text>
<text x="45.5" y="221">0.39</text>
<text x="132.1" y="221">3.81</text>
<text x="132.1" y="224.5">2.93</text>
<text x="61.2" y="230.1">0.558</text>
<text x="61.2" y="233.6">0.356</text>
</g>
<text font-size="2.8" fill="#0098dc" x="14.8" y="267.7">www.allegromicro.com</text>
<g font-size="2.1">
<text x="76.3" y="67.5">NOTE 1</text>
<text x="175.8" y="79.8">MAX</text>
<text x="169.1" y="85.6">BSC</text>
<text x="112.1" y="102.7">BSC</text>
<text x="137.2" y="102.8">MIN</text>
<text x="41.8" y="116.7">MAX</text>
<text x="47.4" y="129.3">MIN</text>
<text x="75" y="162.2">NOTE 1</text>
<text x="173.7" y="174.5">MAX</text>
<text x="166.9" y="180.2">BSC</text>
<text x="110.4" y="197.2">BSC</text>
<text x="135.3" y="197.3">MIN</text>
<text x="40.8" y="211.2">MAX</text>
<text x="46.2" y="223.8">MIN</text>
</g>
<g font-size="1.4">
<text x="169" y="137.7">Dwg. MA-001-25A in</text>
<text x="166.3" y="232">Dwg. MA-001-25A mm</text>
</g>
</svg>
